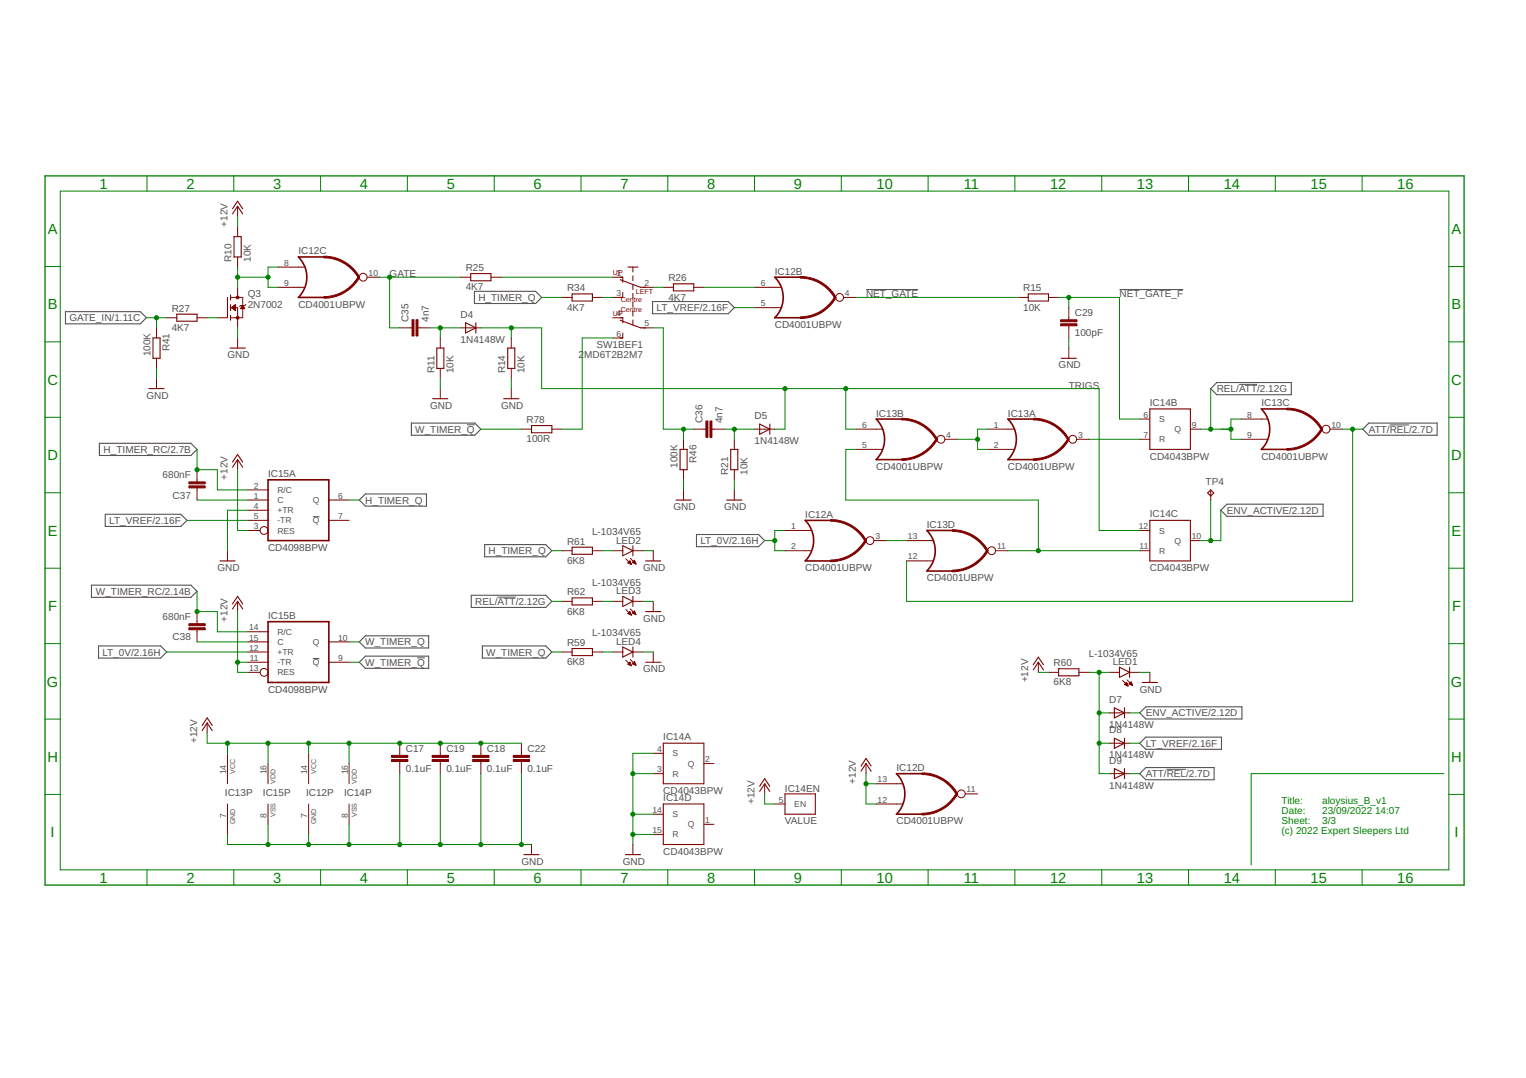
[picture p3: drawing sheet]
<svg xmlns="http://www.w3.org/2000/svg" width="297mm" height="210mm" viewBox="0 0 297 210" stroke-linecap="round" stroke-linejoin="round" font-family="sans-serif">
<path d="M168.6 56.4h10.1M217.9 56.4h12.4M241.2 74.8h3.5M90.9 82.7h1.5M270.5 82.7h3.8M60.9 100.6h1.3M96.9 116.3h3.5M60.9 128.2h1.3M81.2 128.1h1.5M227.1 149.8h3.8" fill="none" stroke="#505050" stroke-width=".19"/>
<g fill="none" stroke="#505050" stroke-width=".21">
<path d="M92.4 56.7h11.9l1.1 1.2-1.1 1.2h-11.9zM127 58.7h14.8l1.1 1.2-1.1 1.2h-14.8zM12.7 60.7h14.6l1.2 1.2-1.2 1.2h-14.6zM235.7 75.7l1.2-1.2h14.5v2.4h-14.5zM19.3 86.3h17.9l1.2 1.2-1.2 1.2h-17.9zM69.9 97.4l1.2-1.2h11.9v2.4h-11.9zM80.1 82.4h12.3l1.2 1.2-1.2 1.2h-12.3zM237.6 99.4l1.2-1.2h18.7v2.3h-18.7zM265.3 83.6l1.1-1.2h13.3v2.4h-13.3zM17.8 113.9h19.4l1.2 1.2-1.2 1.2h-19.4zM20.5 100.1h14.7l1.2 1.2-1.2 1.2h-14.7zM91.7 115.9h14.5l1.2 1.2-1.2 1.2h-14.5z"/>
<path d="M94.3 106h11.9l1.2 1.2-1.2 1.2h-11.9zM135.6 104.1h12.1l1.1 1.2-1.1 1.1h-12.1zM19.2 125.8h12.1l1.1 1.2-1.1 1.1h-12.1zM69.9 128.9l1.2-1.1h12.3v2.3h-12.3zM69.9 125l1.2-1.2h12.3v2.4h-12.3zM93.9 125.8h12.3l1.2 1.2-1.2 1.1h-12.3zM221.8 138.8l1.2-1.2h18.7v2.4h-18.7zM221.8 150.6l1.2-1.1h13.3v2.3h-13.3zM221.8 144.7l1.2-1.2h14.8v2.4h-14.8z"/>
</g>
<path d="M63 50h-4.9a5.5 5.5 0 0 1 0 7.9h4.9M155.7 54h-4.9a5.5 5.5 0 0 1 0 7.9h4.9M250.5 79.6h-5a5.6 5.6 0 0 1 0 7.9h5M52.2 93.4h11.8v11.9h-11.8zM175.5 81.6h-4.9a5.6 5.6 0 0 1 0 7.9h4.9M201.1 81.6h-4.9a5.5 5.5 0 0 1 0 7.9h4.9M161.7 101.3h-5a5.6 5.6 0 0 1 0 7.9h5M185.4 103.3h-5a5.6 5.6 0 0 1 0 7.9h5M52.2 121.1h11.8v11.8h-11.8zM179.4 150.6h-4.9a5.6 5.6 0 0 1 0 7.9h4.9" fill="none" stroke="#800000" stroke-width=".32"/>
<g fill="none" stroke="#800000" stroke-width=".19">
<path d="M44.9 59.9h1.3v3.9M44.9 57.9h2.3v4h-2.3M45.1 59.9l.7-.6v1.2zM45.2 59.8h.6M45.2 60h.6M45.3 59.7h.5M45.4 59.6h.4M45.5 59.6h.3M45.6 59.5h.2M45.7 59.4h.1M45.8 59.3h.1M46.2 40.2v1.9"/>
<path d="M46.2 44.1v2M46.2 50v2M46.2 55.9v2M46.9 60h.7M47 59.9h.5M47 59.8h.5M47.1 59.7h.3M47.1 59.6h.2M47.2 59.6h.1M47.2 59.5l.4 .6h-.8zM47.8 59.3l-.2 .2h-.8l-.1 .2M54.1 52h5.2"/>
<path d="M54.1 55.9h5.2M71.5 54h2.4M89.7 54h1.9M95.6 54h2M109.4 57.9h2M115.3 57.9h2M119.3 54h1.9M119.3 57.9h1.9M125.2 55.9h1.9M129.1 55.9h2M135 55.9h2M146.9 55.9h5.1"/>
<path d="M146.9 59.9h5.1M164.2 57.9h2.4M198.2 57.9h2M204.1 57.9h2M208 59.9v2.4M30.5 63.8v2M30.5 69.8v1.9M30.5 73.7v2M32.4 61.9h2M38.4 61.9h1.9M42.3 61.9h2M45.3 60.1h.5"/>
<path d="M45.4 60.2h.4M45.6 60.3h.2M45.7 60.3h.1M45.8 60.4h.1M46.2 65.8v2M77.8 63.8h2.4M81.4 63.8h2.3M85.7 65.8v2M85.7 71.7v2M85.7 75.7v1.9M89.7 63.8h3.9M99.5 65.8v2"/>
<path d="M99.5 71.7v2M99.5 75.7v1.9M119.3 61.9h1.9M119.3 65.8h1.9M125.2 63.8h1.9M208 63.4v2.4M208 67.8v2M38.4 91.5v2.3M38.4 95v2.4M46.2 89.5v2M48.2 97.4h4M48.2 95.4h4"/>
<path d="M48.2 99.4h4M64 97.4h3.9M101.5 83.6h2M107.4 83.6h2M133.1 85.5v2M133.1 91.5v1.9M133.1 95.4v2M135 83.6h2.4M138.6 83.6h2.3M142.9 85.5v2M142.9 91.5v1.9M142.9 95.4v2"/>
<path d="M146.9 83.6h3.9M166.6 83.6h5.1M166.6 87.5h5.1M183.9 85.5h2.4M192.3 83.6h5.1M192.3 87.5h5.1M209.6 85.5h2.4M221.8 81.6h2M221.8 85.5h2M231.7 83.6h2M235.7 95.4v2M241.6 81.6h5.1"/>
<path d="M241.6 85.5h5.1M258.9 83.6h2.4M38.4 119.1v2.3M44.3 107.2v2M46.2 117.1v2M48.2 103.3h2.4M48.2 101.3h4M64 101.3h3.9M109.4 107.2h2M109.4 117.1h2M115.3 107.2h2M115.3 117.1h2"/>
<path d="M119.3 107.2h1.9M119.3 117.1h1.9M121.8 108.8l1.1 1.1M121.8 118.7l1.1 1.1M122.2 109.6l.4-.4 .3 .7zM122.3 109.6h.5M122.3 119.4h.4M122.3 109.5h.4M122.3 119.5h.5M122.3 119.3h.4M122.4 109.5h.3M122.4 109.4h.3"/>
<path d="M122.4 119.3h.3M122.5 109.7h.3M122.5 119.6h.3M122.5 109.3h.1M122.5 119.1h.1M122.6 119.1l.3 .7-.7-.3zM122.7 109.8h.2M122.7 119.7h.2M122.7 108.7l1.1 1.1M122.7 118.6l1.1 1.1M122.9 109.9h.1M123.1 109.5h.5"/>
<path d="M123.1 119.3h.6M123.2 109.5h.5M123.2 107.2h2M123.2 117.1h2M123.2 119.4h.5M123.2 109.4h.4M123.2 119.3h.4M123.3 109.3h.3M123.3 119.1h.3M123.4 109.6h.3M123.4 119.5h.3M123.4 119.1h.1"/>
<path d="M123.4 109.2h.1M123.5 109.1l.3 .7-.7-.3zM123.5 119l-.4 .4 .7 .3M123.5 119l.3 .7M123.5 119h.1M123.6 109.7h.2M123.6 119.6h.2M123.8 109.8h.1M127.1 107.2v2M127.1 117.1v2M152.8 103.3h5.1M152.8 107.2h5.1"/>
<path d="M170.1 105.3h2.4M176.5 105.3h5.1M176.5 109.2h5.1M193.8 107.2h2.4M221.8 103.3h2M221.8 107.2h2M231.7 105.3h2M38.4 122.6v2.4M48.2 125h4M48.2 123h4M48.2 128.9h4M48.2 127h4"/>
<path d="M48.2 130.9h2.4M64 125h3.9M64 128.9h3.9M109.4 127h2M115.3 127h2M119.3 127h1.9M121.8 128.5l1.1 1.1M122.3 129.3h.5M122.3 129.4h.5M122.3 129.2h.4M122.4 129.1h.3M122.5 129.5h.3"/>
<path d="M122.5 129h.1M122.6 128.9h.1M122.6 128.9l-.4 .4 .7 .3M122.6 128.9l.3 .7M122.7 128.4l1.1 1.1M122.7 129.5h.2M123.1 129.2h.6M123.2 127h2M123.2 129.1h.4M123.2 129.3h.5M123.3 129h.3M123.4 128.9h.1"/>
<path d="M123.4 129.4h.3M123.5 128.8l-.4 .4 .7 .3M123.5 128.8l.3 .7M123.5 128.9h.1M123.6 129.5h.2M127.1 127v1.9M202.1 128.9v2M204.1 130.9h2M210 130.9h2M215.9 130.9h2M215.9 138.8h4M218.5 132.5l1.1 1.1"/>
<path d="M218.9 133.3l.7 .3M218.9 133.3l.4-.4 .3 .7M218.9 133.3h.6M219 133.2h.4M219.1 133.4h.4M219.1 133.1h.3M219.2 133h.2M219.2 132.9h.1M219.3 133.5h.2M219.4 132.4l1.1 1.1M219.5 133.5h.1M219.8 133.2l.4-.4 .3 .7z"/>
<path d="M219.8 133.2h.5M219.9 133.1h.4M219.9 130.9h1.9M219.9 133h.4M220 133.3h.4M220 132.9h.2M220.1 132.8h.1M220.2 133.4h.2M220.4 133.5h.1M223.8 130.9v2M40.3 140.8v1.9M44.3 146.7v5.9"/>
<path d="M44.3 156.5v6M52.2 148.7v3.9M52.2 156.5v4M60.1 146.7v5.9M60.1 156.5v6M67.9 148.7v3.9M67.9 156.5v4M77.8 144.7v2.4M77.8 148.3v2.3M85.7 144.7v2.4M85.7 148.3v2.3M93.6 144.7v2.4"/>
<path d="M93.6 148.3v2.3M101.5 144.7v2.4M101.5 148.3v2.3M127.1 146.7h2M127.1 150.6h2M127.1 158.5h2M137 148.7h2M148.8 152.6v2M150.8 156.5h2M168.6 148.7v1.9M170.6 156.5h5.1M170.6 152.6h5.1"/>
<path d="M187.9 154.6h2.4M215.9 150.6h4M215.9 144.7h4M103.5 164.4v2M123.2 164.4v2M127.1 162.5h2M137 160.5h2"/>
<circle cx="70.7" cy="54" r=".76"/>
<circle cx="163.4" cy="57.9" r=".76"/>
<circle cx="183.2" cy="85.5" r=".76"/>
<circle cx="208.8" cy="85.5" r=".76"/>
<circle cx="258.1" cy="83.6" r=".76"/>
<circle cx="51.4" cy="103.3" r=".76"/>
<circle cx="169.4" cy="105.3" r=".76"/>
<circle cx="193" cy="107.2" r=".76"/>
<circle cx="51.4" cy="130.9" r=".76"/>
<circle cx="187.1" cy="154.6" r=".76"/>
</g>
<g fill="#800000" stroke="#800000" stroke-width=".19">
<path d="M63 57.8a7.8 7.8 0 0 0 6.7-4l.3 .2a7.9 7.9 0 0 1-7 4.1z" fill-rule="evenodd"/>
<path d="M63 49.9a7.9 7.9 0 0 1 7 4l-.3 .2a7.6 7.6 0 0 0-6.7-3.9z" fill-rule="evenodd"/>
<path d="M250.5 87.4a7.8 7.8 0 0 0 6.7-4l.3 .2a8 8 0 0 1-7 4.1z" fill-rule="evenodd"/>
<path d="M250.5 79.5a8 8 0 0 1 7 4l-.3 .2a7.7 7.7 0 0 0-6.7-3.9z" fill-rule="evenodd"/>
<path d="M155.8 61.7a7.7 7.7 0 0 0 6.7-3.9l.2 .2a7.9 7.9 0 0 1-6.9 4z" fill-rule="evenodd"/>
<path d="M155.8 53.8a7.9 7.9 0 0 1 6.9 4.1l-.2 .1a7.7 7.7 0 0 0-6.7-3.9z" fill-rule="evenodd"/>
<path d="M185.4 111a7.7 7.7 0 0 0 6.7-3.9l.2 .2a8 8 0 0 1-6.9 4z" fill-rule="evenodd"/>
<path d="M185.4 103.1a8 8 0 0 1 6.9 4.1l-.2 .2a7.8 7.8 0 0 0-6.7-3.9z" fill-rule="evenodd"/>
<path d="M175.5 89.3a7.7 7.7 0 0 0 6.7-3.9l.3 .2a8.1 8.1 0 0 1-7 4z" fill-rule="evenodd"/>
<path d="M175.5 81.4a8 8 0 0 1 7 4.1l-.3 .2a7.7 7.7 0 0 0-6.7-3.9z" fill-rule="evenodd"/>
<path d="M201.1 89.3a7.7 7.7 0 0 0 6.7-3.9l.3 .2a8 8 0 0 1-7 4z" fill-rule="evenodd"/>
<path d="M201.1 81.4a7.9 7.9 0 0 1 7 4.1l-.3 .2a7.6 7.6 0 0 0-6.7-3.9z" fill-rule="evenodd"/>
<path d="M161.7 109.1a7.7 7.7 0 0 0 6.7-3.9l.3 .1a8.1 8.1 0 0 1-7 4.1z" fill-rule="evenodd"/>
<path d="M161.7 101.2a8 8 0 0 1 7 4l-.3 .2a7.6 7.6 0 0 0-6.7-3.9z" fill-rule="evenodd"/>
<path d="M179.5 158.4a7.7 7.7 0 0 0 6.6-3.9l.3 .1a8.1 8.1 0 0 1-6.9 4.1z" fill-rule="evenodd"/>
<path d="M179.5 150.5a8 8 0 0 1 6.9 4l-.3 .2a7.6 7.6 0 0 0-6.6-3.9z" fill-rule="evenodd"/>
<circle cx="46.2" cy="61.9" r=".28"/>
<circle cx="46.2" cy="57.9" r=".28"/>
</g>
<g fill="none" stroke="#800000" stroke-width=".21">
<path d="M44.3 57.9v4M44.9 57.4v1M44.9 59.3v1.2M45.3 41.7l.9-1.5 1 1.5M45.3 40.7l.9-1.5 1 1.5M45.6 46.1h1.3v3.9h-1.3zM91.6 53.3h4v1.4h-4zM111.4 57.2h3.9v1.4h-3.9zM120.7 54.5l4 1.4h1M120.7 54h.5v1M121.2 56.9v1h-.5M122.2 52h2"/>
<path d="M123.2 52v.9M123.2 53.7v1M123.2 55.4v1M123.2 57.1v1M123.2 58.9v.9M131.1 55.3h3.9v1.3h-3.9zM200.2 57.2h3.9v1.4h-3.9zM29 75.7h2.9M29.8 65.8h1.4v4h-1.4zM34.4 61.2h4v1.3h-4zM44.8 67.8h2.9M44.9 61.4v1"/>
<path d="M84.2 77.6h3M85 67.8h1.4v3.9h-1.4zM90.6 62.8l2 1-2 1zM92.6 62.8v2M98 77.6h3M98.8 67.8h1.4v3.9h-1.4zM120.7 61.9h.5v.9M120.7 62.4l4 1.4h1M121.2 64.8v1h-.5M123.2 60.6v.9M123.2 62.3v.9M206.6 69.8h2.9"/>
<path d="M223.8 79.6h7.9v7.9h-7.9zM45.3 91l.9-1.5 1 1.5M45.3 90l.9-1.5 1 1.5M103.5 82.9h3.9v1.4h-3.9zM131.6 97.4h2.9M132.4 87.5h1.4v4h-1.4zM141.5 97.4h2.9M142.2 87.5h1.4v4h-1.4zM147.9 82.6l1.9 1-1.9 1zM149.8 82.6v2M235.1 96l.6-.6 .6 .6-.6 .6zM42.8 109.2h3"/>
<path d="M45.3 118.6l.9-1.5 1 1.5M45.3 117.6l.9-1.5 1 1.5M111.4 106.6h3.9v1.3h-3.9zM111.4 116.4h3.9v1.4h-3.9zM121.2 106.3l2 .9-2 1zM121.2 116.1l2 1-2 1zM123.2 106.3v1.9M123.2 116.1v2M125.7 109.2h2.9M125.7 119.1h2.9M223.8 101.3h7.9v7.9h-7.9zM111.4 126.3h3.9v1.4h-3.9z"/>
<path d="M121.2 126l2 1-2 1zM123.2 126v2M125.7 128.9h2.9M201.1 130.4l1-1.5 1 1.5M201.1 129.4l1-1.4 1 1.4M206.1 130.2h3.9v1.4h-3.9zM216.9 137.8l2 1-2 1zM217.9 129.9l2 1-2 1zM218.9 137.8v2M219.9 129.9v2M222.3 132.9h3M39.3 142.3l1-1.5 1 1.5"/>
<path d="M39.3 141.3l1-1.5 1 1.5M129.1 144.7h7.9v7.9h-7.9zM129.1 156.5h7.9v7.9h-7.9zM147.9 154.1l.9-1.5 1 1.5M147.9 153.1l.9-1.5 1 1.5M152.8 154.6h5.9v3.9h-5.9zM167.6 150.2l1-1.5 1 1.5M167.6 149.2l1-1.5 1 1.5M216.9 143.7l2 1-2 1zM216.9 149.6l2 1-2 1zM218.9 143.7v2M218.9 149.6v2"/>
<path d="M102 166.4h2.9M121.7 166.4h3"/>
</g>
<g fill="#800000" stroke="#800000" stroke-width=".19">
<path d="M76.2 147.9h3.2v.4h-3.2z"/>
<path d="M76.2 147.1h3.2v.4h-3.2z"/>
<path d="M84.1 147.9h3.2v.4h-3.2z"/>
<path d="M84.1 147.1h3.2v.4h-3.2z"/>
<path d="M92 147.9h3.2v.4h-3.2z"/>
<path d="M92 147.1h3.2v.4h-3.2z"/>
<path d="M81 62.3h.4v3.1h-.4z"/>
<path d="M80.2 62.3h.4v3.1h-.4z"/>
<path d="M36.8 93.8h3.1v.4h-3.1z"/>
<path d="M36.8 94.6h3.1v.4h-3.1z"/>
<path d="M36.8 121.5h3.1v.3h-3.1z"/>
<path d="M36.8 122.2h3.1v.4h-3.1z"/>
<path d="M206.5 63.1h3.1v.3h-3.1z"/>
<path d="M206.5 62.3h3.1v.4h-3.1z"/>
<path d="M138.2 82h.4v3.2h-.4z"/>
<path d="M137.4 82h.4v3.2h-.4z"/>
<path d="M99.9 147.9h3.2v.4h-3.2z"/>
<path d="M99.9 147.1h3.2v.4h-3.2z"/>
</g>
<path d="M8.8 34.2h276.2v138.1h-276.2z" fill="none" stroke="#008000" stroke-width=".25"/>
<g fill="none" stroke="#008000" stroke-width=".19">
<path d="M11.7 37.2h270.3v132.2h-270.3zM28.6 34.2v3M45.5 34.2v3M62.4 34.2v3M79.3 34.2v3M96.2 34.2v3M113.1 34.2v3M130 34.2v3M146.9 34.2v3M163.8 34.2v3M180.7 34.2v3M197.5 34.2v3"/>
<path d="M214.5 34.2v3M231.4 34.2v3M248.2 34.2v3M265.1 34.2v3M8.8 51.9h2.9M46.2 42.1v2M46.2 52v3.9M46.2 54h6M54.1 52h-1.9v3.9h1.9M73.9 54h15.8M75.8 54v9.8h2M97.6 54h21.7"/>
<path d="M105.4 57.9h4M117.3 57.9h2M127.1 55.9h2M137 55.9h9.9M142.9 59.9h4M166.6 57.9h31.6M206.1 57.9h11.8v23.7h3.9M208 57.9v2M282 51.9h3M8.8 66.6h2.9M28.5 61.9h3.9M30.5 61.9v1.9"/>
<path d="M30.5 71.7v2M40.3 61.9h2M46.2 63.8v2M83.7 63.8h6M85.7 63.8v2M85.7 73.7v2M93.6 63.8h11.8v11.9h108.6v27.6h7.8M99.5 63.8v2M99.5 73.7v2M119.3 65.8h-6v17.8h-3.9M127.1 63.8h2v19.8h5.9M152.8 75.7v7.9h-2"/>
<path d="M164.6 75.7v7.9h2M208 65.8v2M235.7 75.7v7.9M282 66.6h3M8.8 81.3h2.9M8.8 95.9h2.9M38.4 97.4h9.8M38.4 87.5v4h3.9v3.9h5.9M46.2 91.5v11.8h2M48.2 99.4h-3.9v7.8M67.9 97.4h2M93.6 83.6h7.9"/>
<path d="M133.1 83.6v1.9M133.1 93.4v2M140.9 83.6h6M142.9 83.6v1.9M142.9 93.4v2M166.6 87.5h-2v9.9h37.5v9.8M186.3 85.5h4M192.3 83.6h-2v3.9h2M212 85.5h9.8M233.7 83.6h5.9M235.7 97.4v7.9M237.6 99.4v5.9h-3.9"/>
<path d="M241.6 81.6h-2v3.9h2M261.3 83.6h4M263.3 83.6v33.5h-86.8v-7.9M282 81.3h3M282 95.9h3M8.8 110.6h2.9M36.4 101.3h11.8M38.4 115.1v4h3.9v3.9h5.9M46.2 119.1v11.8h2M107.4 117.1h2M107.4 107.2h2M117.3 117.1h2"/>
<path d="M117.3 107.2h2M125.2 117.1h1.9M125.2 107.2h1.9M148.8 105.3h2M152.8 103.3h-2v3.9h2M172.5 105.3h4M196.2 107.2h25.6M282 110.6h3M8.8 125.3h2.9M32.4 127h15.8M38.4 125h9.8M46.2 128.9h2"/>
<path d="M67.9 128.9h2M67.9 125h2M107.4 127h2M117.3 127h2M125.2 127h1.9M202.1 130.9h2M212 130.9h3.9M214 130.9v19.7h1.9M214 138.8h1.9M219.9 138.8h1.9M221.8 130.9h2M282 125.3h3"/>
<path d="M8.8 140h2.9M8.8 154.7h2.9M40.3 142.7v2h61.2M44.3 144.7v2M52.2 144.7v4M60.1 144.7v2M67.9 144.7v4M77.8 150.6v13.8M85.7 150.6v13.8M93.6 150.6v13.8M101.5 150.6v13.8M123.2 150.6h3.9"/>
<path d="M123.2 158.5h3.9M127.1 146.7h-3.9v17.7M148.8 154.6v1.9h2M168.6 150.6v5.9h2M168.6 152.6h2M214 144.7h1.9M219.9 150.6h1.9M219.9 144.7h1.9M281.1 150.6h-37.6v17.8M282 140h3M282 154.7h3M28.6 169.4v2.9"/>
<path d="M44.3 162.5v1.9h59.2M45.5 169.4v2.9M52.2 160.5v3.9M60.1 162.5v1.9M62.4 169.4v2.9M67.9 160.5v3.9M79.3 169.4v2.9M96.2 169.4v2.9M113.1 169.4v2.9M123.2 162.5h3.9M130 169.4v2.9M146.9 169.4v2.9"/>
<path d="M163.8 169.4v2.9M180.7 169.4v2.9M197.5 169.4v2.9M214.5 169.4v2.9M231.4 169.4v2.9M248.2 169.4v2.9M265.1 169.4v2.9"/>
</g>
<g fill="#008000" stroke="#008000" stroke-width=".19">
<circle cx="85.7" cy="164.4" r=".4"/>
<circle cx="93.6" cy="164.4" r=".4"/>
<circle cx="77.8" cy="164.4" r=".4"/>
<circle cx="60.1" cy="164.4" r=".4"/>
<circle cx="67.9" cy="164.4" r=".4"/>
<circle cx="52.2" cy="164.4" r=".4"/>
<circle cx="101.5" cy="164.4" r=".4"/>
<circle cx="123.2" cy="150.6" r=".4"/>
<circle cx="123.2" cy="158.5" r=".4"/>
<circle cx="123.2" cy="162.5" r=".4"/>
<circle cx="77.8" cy="144.7" r=".4"/>
<circle cx="85.7" cy="144.7" r=".4"/>
<circle cx="52.2" cy="144.7" r=".4"/>
<circle cx="60.1" cy="144.7" r=".4"/>
<circle cx="67.9" cy="144.7" r=".4"/>
<circle cx="44.3" cy="144.7" r=".4"/>
<circle cx="93.6" cy="144.7" r=".4"/>
<circle cx="46.2" cy="128.9" r=".4"/>
<circle cx="168.6" cy="152.6" r=".4"/>
<circle cx="235.7" cy="105.3" r=".4"/>
<circle cx="75.8" cy="54" r=".4"/>
<circle cx="30.5" cy="61.9" r=".4"/>
<circle cx="85.7" cy="63.8" r=".4"/>
<circle cx="46.2" cy="54" r=".4"/>
<circle cx="52.2" cy="54" r=".4"/>
<circle cx="133.1" cy="83.6" r=".4"/>
<circle cx="208" cy="57.9" r=".4"/>
<circle cx="235.7" cy="83.6" r=".4"/>
<circle cx="239.6" cy="83.6" r=".4"/>
<circle cx="263.3" cy="83.6" r=".4"/>
<circle cx="150.8" cy="105.3" r=".4"/>
<circle cx="202.1" cy="107.2" r=".4"/>
<circle cx="38.4" cy="91.5" r=".4"/>
<circle cx="38.4" cy="119.1" r=".4"/>
<circle cx="142.9" cy="83.6" r=".4"/>
<circle cx="99.5" cy="63.8" r=".4"/>
<circle cx="152.8" cy="75.7" r=".4"/>
<circle cx="164.6" cy="75.7" r=".4"/>
<circle cx="214" cy="144.7" r=".4"/>
<circle cx="214" cy="138.8" r=".4"/>
<circle cx="214" cy="130.9" r=".4"/>
<circle cx="190.3" cy="85.5" r=".4"/>
</g>
<g font-size="2.9" fill="#008000">
<text x="19.4" y="36.7">1</text>
<text x="36.3" y="36.7">2</text>
<text x="53.2" y="36.7">3</text>
<text x="70.1" y="36.7">4</text>
<text x="87" y="36.7">5</text>
<text x="103.9" y="36.7">6</text>
<text x="120.8" y="36.7">7</text>
<text x="137.6" y="36.7">8</text>
<text x="154.5" y="36.7">9</text>
<text x="170.6" y="36.7">10</text>
<text x="187.6" y="36.7">11</text>
<text x="204.4" y="36.7">12</text>
<text x="221.3" y="36.7">13</text>
<text x="238.2" y="36.7">14</text>
<text x="255.1" y="36.7">15</text>
<text x="272" y="36.7">16</text>
<text x="9.3" y="45.6">A</text>
<text x="282.6" y="45.6">A</text>
<text x="9.3" y="60.3">B</text>
<text x="282.6" y="60.3">B</text>
<text x="9.2" y="74.9">C</text>
<text x="282.5" y="74.9">C</text>
<text x="9.2" y="89.6">D</text>
<text x="282.5" y="89.6">D</text>
<text x="9.3" y="104.3">E</text>
<text x="282.6" y="104.3">E</text>
<text x="9.4" y="119">F</text>
<text x="282.6" y="119">F</text>
<text x="9.1" y="133.7">G</text>
<text x="282.4" y="133.7">G</text>
<text x="9.2" y="148.4">H</text>
<text x="282.5" y="148.4">H</text>
<text x="9.8" y="163.1">I</text>
<text x="283.1" y="163.1">I</text>
<text x="19.4" y="171.9">1</text>
<text x="36.3" y="171.9">2</text>
<text x="53.2" y="171.9">3</text>
<text x="70.1" y="171.9">4</text>
<text x="87" y="171.9">5</text>
<text x="103.9" y="171.9">6</text>
<text x="120.8" y="171.9">7</text>
<text x="137.6" y="171.9">8</text>
<text x="154.5" y="171.9">9</text>
<text x="170.6" y="171.9">10</text>
<text x="187.6" y="171.9">11</text>
<text x="204.4" y="171.9">12</text>
<text x="221.3" y="171.9">13</text>
<text x="238.2" y="171.9">14</text>
<text x="255.1" y="171.9">15</text>
<text x="272" y="171.9">16</text>
</g>
<g font-size="1.9" fill="#505050">
<text x="44.3" y="44.1" transform="rotate(-90 44.3 44.1)">+12V</text>
<text x="45.1" y="51" transform="rotate(-90 45.1 51)">R10</text>
<text x="48.8" y="51" transform="rotate(-90 48.8 51)">10K</text>
<text x="58.1" y="49.5">IC12C</text>
<text x="75.8" y="54">GATE</text>
<text x="90.6" y="52.8">R25</text>
<text x="150.8" y="53.5">IC12B</text>
<text x="48.2" y="59.9">2N7002</text>
<text x="48.2" y="57.9">Q3</text>
<text x="58.1" y="59.9">CD4001UBPW</text>
<text x="90.6" y="56.5">4K7</text>
<text x="93.1" y="58.6">H_TIMER_Q</text>
<text x="110.4" y="56.8">R34</text>
<text x="130.1" y="58.5">4K7</text>
<text x="130.1" y="54.8">R26</text>
<text x="168.6" y="57.9">NET_GATE</text>
<text x="199.2" y="56.8">R15</text>
<text x="217.9" y="57.9">NET_GATE_F</text>
<text x="13.5" y="62.6">GATE_IN/1.11C</text>
<text x="33.4" y="64.4">4K7</text>
<text x="33.4" y="60.7">R27</text>
<text x="79.5" y="62.7" transform="rotate(-90 79.5 62.7)">C35</text>
<text x="83.4" y="62.7" transform="rotate(-90 83.4 62.7)">4n7</text>
<text x="89.7" y="61.9">D4</text>
<text x="110.4" y="60.5">4K7</text>
<text x="127.8" y="60.6">LT_VREF/2.16F</text>
<text x="150.8" y="63.8">CD4001UBPW</text>
<text x="199.2" y="60.5">10K</text>
<text x="209.2" y="65.5">100pF</text>
<text x="209.2" y="61.6">C29</text>
<text x="29.3" y="69.4" transform="rotate(-90 29.3 69.4)">100K</text>
<text x="33" y="68.4" transform="rotate(-90 33 68.4)">R41</text>
<text x="44.3" y="69.8">GND</text>
<text x="89.7" y="66.8">1N4148W</text>
<text x="112.6" y="69.8">2</text>
<text x="113.7" y="69.8">MD6T2B2M7</text>
<text x="116.1" y="67.8">SW1BEF1</text>
<text x="206.1" y="71.7">GND</text>
<text x="28.5" y="77.6">GND</text>
<text x="84.5" y="72.7" transform="rotate(-90 84.5 72.7)">R11</text>
<text x="88.3" y="72.7" transform="rotate(-90 88.3 72.7)">10K</text>
<text x="98.4" y="72.7" transform="rotate(-90 98.4 72.7)">R14</text>
<text x="102.1" y="72.7" transform="rotate(-90 102.1 72.7)">10K</text>
<text x="208" y="75.7">TRIGS</text>
<text x="236.8" y="76.4">REL/ATT/2.12G</text>
<text x="83.7" y="79.6">GND</text>
<text x="97.5" y="79.6">GND</text>
<text x="102.5" y="82.4">R78</text>
<text x="136.7" y="82.4" transform="rotate(-90 136.7 82.4)">C36</text>
<text x="140.7" y="82.4" transform="rotate(-90 140.7 82.4)">4n7</text>
<text x="146.9" y="81.6">D5</text>
<text x="170.6" y="81.1">IC13B</text>
<text x="196.2" y="81.1">IC13A</text>
<text x="223.8" y="79">IC14B</text>
<text x="245.5" y="79.1">IC13C</text>
<text x="20.2" y="88.2">H_TIMER_RC/2.7B</text>
<text x="80.8" y="84.3">W_TIMER_Q</text>
<text x="102.5" y="86.1">100R</text>
<text x="146.9" y="86.5">1N4148W</text>
<text x="223.8" y="89.5">CD4043BPW</text>
<text x="245.5" y="89.5">CD4001UBPW</text>
<text x="266.4" y="84.3">ATT/REL/2.7D</text>
<text x="31.7" y="93.1">680nF</text>
<text x="44.3" y="93.4" transform="rotate(-90 44.3 93.4)">+12V</text>
<text x="52.2" y="92.9">IC15A</text>
<text x="131.9" y="91.1" transform="rotate(-90 131.9 91.1)">100K</text>
<text x="135.6" y="90.1" transform="rotate(-90 135.6 90.1)">R46</text>
<text x="141.8" y="92.4" transform="rotate(-90 141.8 92.4)">R21</text>
<text x="145.5" y="92.4" transform="rotate(-90 145.5 92.4)">10K</text>
<text x="170.6" y="91.5">CD4001UBPW</text>
<text x="196.2" y="91.5">CD4001UBPW</text>
<text x="234.7" y="94.4">TP4</text>
<text x="33.6" y="97.1">C37</text>
<text x="71.1" y="98.1">H_TIMER_Q</text>
<text x="131.1" y="99.3">GND</text>
<text x="141" y="99.3">GND</text>
<text x="156.7" y="100.8">IC12A</text>
<text x="223.8" y="100.7">IC14C</text>
<text x="238.8" y="100">ENV_ACTIVE/2.12D</text>
<text x="21.3" y="102">LT_VREF/2.16F</text>
<text x="52.2" y="107.2">CD4098BPW</text>
<text x="95.1" y="107.9">H_TIMER_Q</text>
<text x="110.4" y="106.1">R61</text>
<text x="115.3" y="104.2">L-1034V65</text>
<text x="119.9" y="105.9">LED2</text>
<text x="136.3" y="106">LT_0V/2.16H</text>
<text x="180.4" y="102.8">IC13D</text>
<text x="42.3" y="111.2">GND</text>
<text x="110.4" y="109.8">6K8</text>
<text x="125.2" y="111.2">GND</text>
<text x="156.7" y="111.2">CD4001UBPW</text>
<text x="180.4" y="113.2">CD4001UBPW</text>
<text x="223.8" y="111.2">CD4043BPW</text>
<text x="18.7" y="115.8">W_TIMER_RC/2.14B</text>
<text x="92.5" y="117.8">REL/ATT/2.12G</text>
<text x="110.4" y="119.7">6K8</text>
<text x="110.4" y="115.9">R62</text>
<text x="115.3" y="114">L-1034V65</text>
<text x="119.9" y="115.7">LED3</text>
<text x="31.7" y="120.7">680nF</text>
<text x="33.6" y="124.7">C38</text>
<text x="44.3" y="121" transform="rotate(-90 44.3 121)">+12V</text>
<text x="52.2" y="120.6">IC15B</text>
<text x="71.1" y="125.7">W_TIMER_Q</text>
<text x="110.4" y="125.8">R59</text>
<text x="115.3" y="123.9">L-1034V65</text>
<text x="119.9" y="125.6">LED4</text>
<text x="125.2" y="121">GND</text>
<text x="19.9" y="127.7">LT_0V/2.16H</text>
<text x="71.1" y="129.6">W_TIMER_Q</text>
<text x="94.7" y="127.7">W_TIMER_Q</text>
<text x="110.4" y="129.5">6K8</text>
<text x="125.2" y="130.9">GND</text>
<text x="205.1" y="129.7">R60</text>
<text x="211.9" y="127.8">L-1034V65</text>
<text x="216.6" y="129.5">LED1</text>
<text x="52.2" y="134.9">CD4098BPW</text>
<text x="200.1" y="132.9" transform="rotate(-90 200.1 132.9)">+12V</text>
<text x="205.1" y="133.5">6K8</text>
<text x="215.9" y="136.8">D7</text>
<text x="221.9" y="134.9">GND</text>
<text x="215.9" y="141.8">1N4148W</text>
<text x="215.9" y="142.7">D8</text>
<text x="223" y="139.5">ENV_ACTIVE/2.12D</text>
<text x="38.4" y="144.7" transform="rotate(-90 38.4 144.7)">+12V</text>
<text x="79" y="146.4">C17</text>
<text x="86.9" y="146.4">C19</text>
<text x="94.8" y="146.4">C18</text>
<text x="102.7" y="146.4">C22</text>
<text x="129.1" y="144.1">IC14A</text>
<text x="215.9" y="147.7">1N4148W</text>
<text x="215.9" y="148.7">D9</text>
<text x="223" y="145.4">LT_VREF/2.16F</text>
<text x="43.8" y="155.1">IC13P</text>
<text x="51.2" y="155.1">IC15P</text>
<text x="59.6" y="155.1">IC12P</text>
<text x="67" y="155.1">IC14P</text>
<text x="79" y="150.3">0.1uF</text>
<text x="86.9" y="150.3">0.1uF</text>
<text x="94.8" y="150.3">0.1uF</text>
<text x="102.7" y="150.3">0.1uF</text>
<text x="129.1" y="154.6">CD4043BPW</text>
<text x="129.1" y="156">IC14D</text>
<text x="152.8" y="154.2">IC14EN</text>
<text x="166.6" y="152.6" transform="rotate(-90 166.6 152.6)">+12V</text>
<text x="174.5" y="150.1">IC12D</text>
<text x="215.9" y="153.6">1N4148W</text>
<text x="223" y="151.3">ATT/REL/2.7D</text>
<text x="146.9" y="156.6" transform="rotate(-90 146.9 156.6)">+12V</text>
<text x="152.8" y="160.5">VALUE</text>
<text x="174.5" y="160.5">CD4001UBPW</text>
<text x="129.1" y="166.4">CD4043BPW</text>
<text x="101.5" y="168.4">GND</text>
<text x="121.2" y="168.4">GND</text>
</g>
<g font-size="1.9" fill="#008000">
<text x="249.5" y="156.6">Title:</text>
<text x="249.5" y="158.5">Date:</text>
<text x="249.5" y="160.5">Sheet:</text>
<text x="257.4" y="156.6">aloysius_B_v1</text>
<text x="257.4" y="158.5">23/09/2022</text>
<text x="257.4" y="160.5">3/3</text>
<text x="267.6" y="158.5">14:07</text>
<text x="249.5" y="162.5">(c) 2022 Expert Sleepers Ltd</text>
</g>
<g font-size="1.7" fill="#505050">
<text x="55.3" y="51.7">8</text>
<text x="71.7" y="53.7">10</text>
<text x="120" y="53.7">1</text>
<text x="55.3" y="55.7">9</text>
<text x="120" y="57.6">3</text>
<text x="125.4" y="55.7">2</text>
<text x="148.1" y="55.7">6</text>
<text x="148.1" y="59.6">5</text>
<text x="164.5" y="57.6">4</text>
<text x="120" y="65.5">6</text>
<text x="120" y="61.6">4</text>
<text x="125.4" y="63.6">5</text>
<text x="167.8" y="83.3">6</text>
<text x="193.5" y="83.3">1</text>
<text x="222.6" y="81.3">6</text>
<text x="225.6" y="82.2">S</text>
<text x="232" y="83.3">9</text>
<text x="242.8" y="81.3">8</text>
<text x="259.2" y="83.3">10</text>
<text x="167.8" y="87.2">5</text>
<text x="184.2" y="85.3">4</text>
<text x="193.5" y="87.2">2</text>
<text x="209.9" y="85.3">3</text>
<text x="222.6" y="85.3">7</text>
<text x="225.6" y="86.1">R</text>
<text x="228.6" y="84.2">Q</text>
<text x="242.8" y="85.3">9</text>
<text x="49.4" y="95.1">2</text>
<text x="54" y="96">R/C</text>
<text x="49.4" y="97.1">1</text>
<text x="49.4" y="101">5</text>
<text x="49.4" y="99.1">4</text>
<text x="54" y="98">C</text>
<text x="54" y="101.9">-TR</text>
<text x="54" y="99.9">+TR</text>
<text x="60.9" y="98">Q</text>
<text x="60.9" y="101.9">Q</text>
<text x="65.8" y="97.1">6</text>
<text x="65.8" y="101">7</text>
<text x="49.4" y="103">3</text>
<text x="54" y="103.9">RES</text>
<text x="154" y="103">1</text>
<text x="154" y="107">2</text>
<text x="170.4" y="105">3</text>
<text x="176.7" y="105">13</text>
<text x="194.1" y="107">11</text>
<text x="221.7" y="103">12</text>
<text x="221.8" y="107">11</text>
<text x="225.6" y="103.9">S</text>
<text x="225.6" y="107.8">R</text>
<text x="228.6" y="105.9">Q</text>
<text x="232" y="105">10</text>
<text x="176.7" y="108.9">12</text>
<text x="48.5" y="124.7">15</text>
<text x="48.5" y="122.7">14</text>
<text x="54" y="125.6">C</text>
<text x="54" y="123.6">R/C</text>
<text x="60.9" y="125.6">Q</text>
<text x="65.8" y="124.7">10</text>
<text x="48.5" y="126.7">12</text>
<text x="48.5" y="130.6">13</text>
<text x="48.6" y="128.7">11</text>
<text x="54" y="129.5">-TR</text>
<text x="54" y="127.6">+TR</text>
<text x="54" y="131.5">RES</text>
<text x="60.9" y="129.5">Q</text>
<text x="65.8" y="128.7">9</text>
<text x="127.9" y="146.4">4</text>
<text x="130.9" y="147.3">S</text>
<text x="133.9" y="149.3">Q</text>
<text x="137.3" y="148.4">2</text>
<text x="44" y="150.8" transform="rotate(-90 44 150.8)">14</text>
<text x="51.9" y="150.8" transform="rotate(-90 51.9 150.8)">16</text>
<text x="59.8" y="150.8" transform="rotate(-90 59.8 150.8)">14</text>
<text x="67.7" y="150.8" transform="rotate(-90 67.7 150.8)">16</text>
<text x="127.9" y="150.4">3</text>
<text x="130.9" y="151.2">R</text>
<text x="170.8" y="152.3">13</text>
<text x="188.2" y="154.3">11</text>
<text x="44" y="159.3" transform="rotate(-90 44 159.3)">7</text>
<text x="51.9" y="159.3" transform="rotate(-90 51.9 159.3)">8</text>
<text x="59.8" y="159.3" transform="rotate(-90 59.8 159.3)">7</text>
<text x="67.7" y="159.3" transform="rotate(-90 67.7 159.3)">8</text>
<text x="127" y="158.3">14</text>
<text x="130.9" y="159.1">S</text>
<text x="133.9" y="161.1">Q</text>
<text x="137.3" y="160.2">1</text>
<text x="151.6" y="156.3">5</text>
<text x="154.6" y="157.1">EN</text>
<text x="170.8" y="156.3">12</text>
<text x="127" y="162.2">15</text>
<text x="130.9" y="163.1">R</text>
</g>
<g font-size="1.4" fill="#800000">
<text x="119.3" y="53.6">UP</text>
<text x="120.8" y="58.7">Centre</text>
<text x="123.8" y="57.3">LEFT</text>
<text x="119.3" y="61.5">UP</text>
<text x="120.8" y="60.7">Centre</text>
</g>
<g font-size="1.4" fill="#505050">
<text x="45.8" y="150.6" transform="rotate(-90 45.8 150.6)">VCC</text>
<text x="53.6" y="152.6" transform="rotate(-90 53.6 152.6)">VDD</text>
<text x="61.5" y="150.6" transform="rotate(-90 61.5 150.6)">VCC</text>
<text x="69.4" y="152.6" transform="rotate(-90 69.4 152.6)">VDD</text>
<text x="45.8" y="160.5" transform="rotate(-90 45.8 160.5)">GND</text>
<text x="53.6" y="159.1" transform="rotate(-90 53.6 159.1)">VSS</text>
<text x="61.5" y="160.5" transform="rotate(-90 61.5 160.5)">GND</text>
<text x="69.4" y="159.1" transform="rotate(-90 69.4 159.1)">VSS</text>
</g>
</svg>
